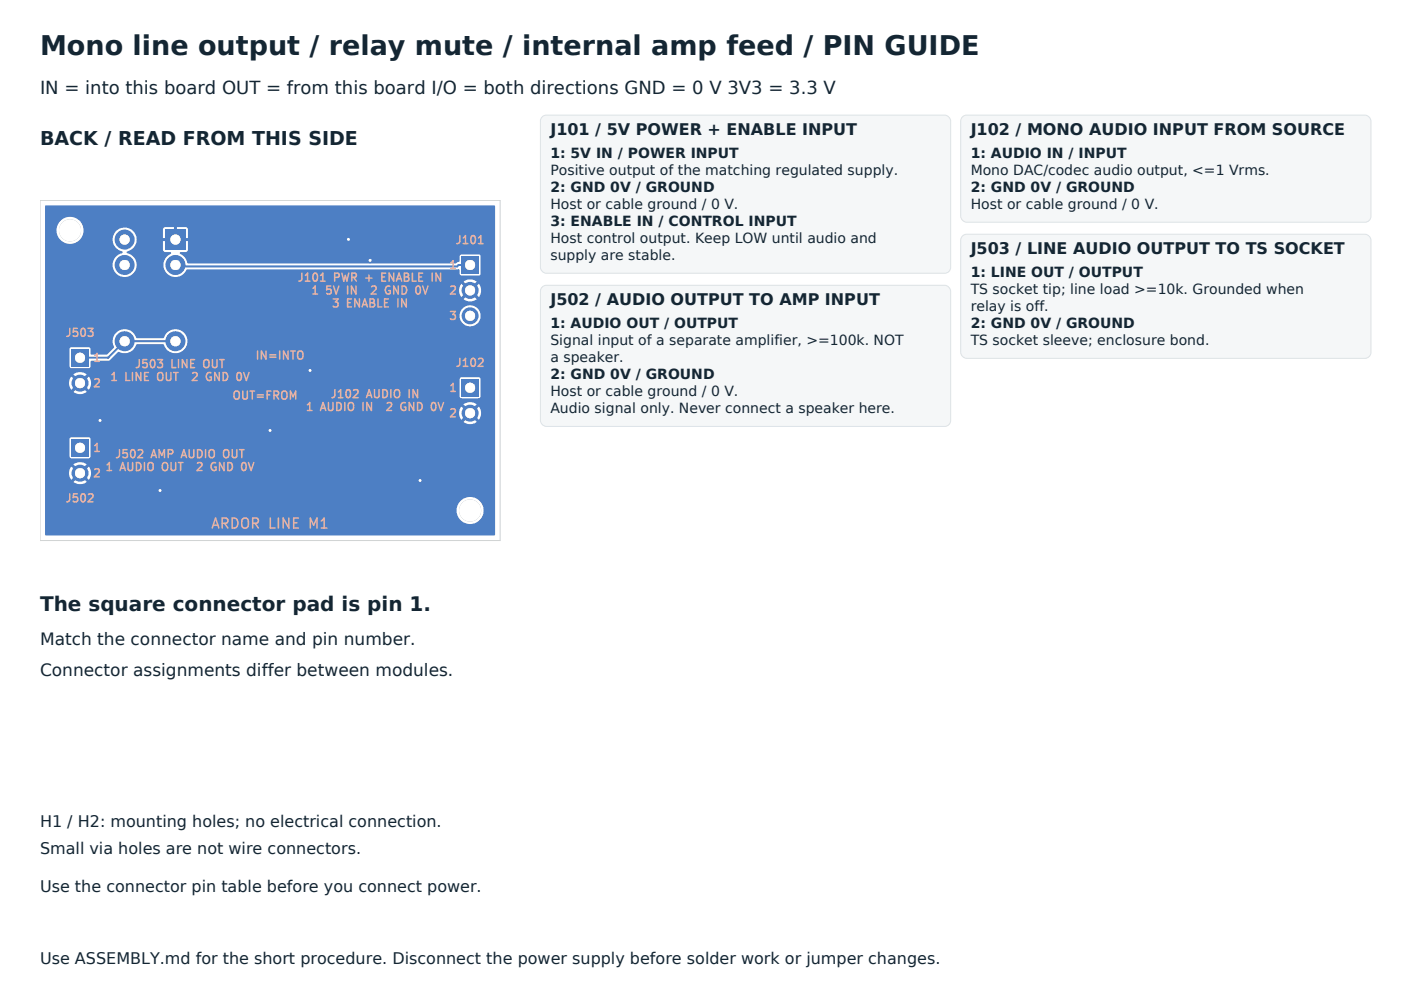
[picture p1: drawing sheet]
<svg xmlns="http://www.w3.org/2000/svg" width="420mm" height="297mm" viewBox="0 0 420 297" stroke-linecap="round" stroke-linejoin="round" font-family="sans-serif">
<g fill="#4d7fc4">
<path d="M21.4 131.6h5.1v5.1h-5.1z" fill-rule="evenodd"/>
<path d="M138.4 113.7h5.1v5.1h-5.1z" fill-rule="evenodd"/>
<path d="M49.6 68.8h6v6h-6z" fill-rule="evenodd"/>
<path d="M21.4 104.7h5.1v5.1h-5.1z" fill-rule="evenodd"/>
<path d="M138.4 76.9h5.1v5.1h-5.1z" fill-rule="evenodd"/>
</g>
<g fill="#4d7fc4">
<circle cx="24" cy="141.8" r="2.55"/>
<circle cx="140.9" cy="123.8" r="2.55"/>
<circle cx="52.6" cy="79.4" r="3"/>
<circle cx="52.6" cy="102.3" r="3"/>
<circle cx="37.4" cy="102.3" r="3"/>
<circle cx="37.4" cy="79.4" r="3"/>
<circle cx="37.4" cy="71.8" r="3"/>
<circle cx="24" cy="114.8" r="2.55"/>
<circle cx="140.9" cy="87" r="2.55"/>
<circle cx="140.9" cy="94.7" r="2.55"/>
<circle cx="92.9" cy="111" r=".91"/>
<circle cx="48" cy="147" r=".91"/>
<circle cx="110.9" cy="78" r=".91"/>
<circle cx="104.5" cy="71.7" r=".91"/>
<circle cx="81" cy="129" r=".91"/>
<circle cx="125.9" cy="144" r=".91"/>
<circle cx="30" cy="126" r=".91"/>
</g>
<path d="M52.6 79.4l.4 .5h84l.5-.5h3.4M52.6 102.3h-15.2l-5 4.9h-8.4" fill="none" stroke="#4d7fc4" stroke-width=".6"/>
<path d="M13.6 61.6l134.5-.1 .3 .3v15h-4.3l-.6-.5h-5.2l-.5 .3v1.7l-1.3 .6h-80.3a4.2 4.2 0 0 0-2.3-3l.1-.3 1.9-.1 .4-.4v-2.8h-2.3v-.9h2.3v-2.7l-.4-.6h-2.9v2.3h-.9v-2.3h-2.6l-.4 .2-.2 .4v2.7h2.3l-.1 .1h-10.1a3.6 3.6 0 0 0-5.5-2.8h-10.5l-.1-.6a4.1 4.1 0 0 0-6.5-2.1 4.1 4.1 0 0 0 1 6.8 4.1 4.1 0 0 0 5.6-4.1h10.5l-.3 .3a3.7 3.7 0 0 0-1.3 3.7 3.7 3.7 0 0 0 2.9 2.8l-.1 .3a3.6 3.6 0 0 0-2.5 5.5 3.6 3.6 0 0 0 6 .2 3.6 3.6 0 0 0-2.1-5.6l-.2-.3 .3-.3a3.6 3.6 0 0 0 2.8-3.8h10.1l.1 .8h-2.3v2.6l.4 .6 1.9 .1v.5a3.6 3.6 0 0 0-1.1 5.9 3.6 3.6 0 0 0 5.9-1.2l81.4-.1 .3 .1 .1 1.4 .3 .3 5.4 .1 .6-.6v-5.2h4.3v10h-4.2l-.6-1.8-1.3 1.3-.7-.6 1.3-1.3a3.3 3.3 0 0 0-4 0l1.3 1.3-.6 .6-1.3-1.3-.2 .3a3.3 3.3 0 0 0 .2 3.7l1.3-1.3 .6 .7-1.3 1.3 .3 .2a3.3 3.3 0 0 0 3.7-.2l-1.3-1.3 .7-.7 1.3 1.3 .5-1.2 .1-1h4.2v7.5h-4.3l-.1-.6a3.2 3.2 0 0 0-5.2-1.4 3.2 3.2 0 0 0 1 5.3 3.2 3.2 0 0 0 4.3-3.3h4.3v7.7h-92.2l-.1-.6a3.6 3.6 0 0 0-3.5-2.7 3.6 3.6 0 0 0-3.5 2.6l-8 .1-.3-.2a3.6 3.6 0 0 0-4.9-2.2 3.6 3.6 0 0 0-1.7 5.1l-2.3 2.2h-4.6l-.2-.3v-1.6l-.3-.3h-5.6l-.4 .5 .1 5.4 .5 .4 5.4-.1 .3-.3 .2-1.8 5.5-.1 2.6-2.6h.3a3.7 3.7 0 0 0 5.2-2.3h8l.3 .2a3.6 3.6 0 0 0 4.1 2.4 3.6 3.6 0 0 0 2.9-3.8h92.2v11.6h-4.3l-.6-.5h-5.2l-.5 .3v1.2h-110.5l-.7-1.8-1.3 1.3-.6-.6 1.3-1.3-.3-.2a3.3 3.3 0 0 0-3.7 .2l1.3 1.3-.6 .6-1.3-1.3-.2 .3a3.3 3.3 0 0 0 .2 3.7l1.3-1.3 .6 .7-1.3 1.3 .3 .1a3.3 3.3 0 0 0 3.7-.1l-1.3-1.3 .6-.7 1.3 1.3 .6-1.2 .1-1h110.5v4.2l.1 .4 .4 .2h5.2l.6-.6v-5.2h4.3v10h-4.2l-.6-1.8-1.3 1.3-.7-.6 1.3-1.3-.2-.2a3.3 3.3 0 0 0-3.8 .2l1.3 1.3-.6 .6-1.3-1.3-.2 .3a3.3 3.3 0 0 0 .2 3.7l1.3-1.3 .6 .7-1.3 1.3 .3 .1a3.3 3.3 0 0 0 3.7-.1l-1.3-1.3 .7-.7 1.3 1.3 .5-1.2 .1-1h4.2v8h-121.3l-.5-.6h-5.2l-.6 .6v5.2l.6 .5h5.2l.4-.1 .1-.4v-5.2h121.3v10h-121.1l-.7-1.8-1.3 1.3-.6-.6 1.3-1.3a3.3 3.3 0 0 0-4 0l1.3 1.3-.6 .6-1.3-1.3-.2 .3a3.3 3.3 0 0 0 .2 3.7l1.3-1.3 .6 .6-1.3 1.3 .3 .2a3.3 3.3 0 0 0 3.7-.2l-1.3-1.3 .6-.6 1.3 1.3 .6-1.2 .1-1h121.1v11.1h-3.4l-.1-.6a4.1 4.1 0 0 0-6.6-2.2 4.1 4.1 0 0 0 1.1 6.9 4.1 4.1 0 0 0 5.6-4.1h3.4l-.1 7.7-134.6 .1-.2-.3z" fill-rule="evenodd" fill="#4d7fc4"/>
<g fill="#fff">
<circle cx="93" cy="111" r=".45"/>
<circle cx="48" cy="147" r=".45"/>
<circle cx="110.9" cy="78" r=".45"/>
<circle cx="104.5" cy="71.7" r=".45"/>
<circle cx="81" cy="129" r=".45"/>
<circle cx="125.9" cy="144" r=".45"/>
<circle cx="30" cy="126" r=".45"/>
<circle cx="24" cy="134.2" r="1.51"/>
<circle cx="24" cy="141.8" r="1.51"/>
<circle cx="140.9" cy="116.2" r="1.51"/>
<circle cx="140.9" cy="123.8" r="1.51"/>
<circle cx="140.9" cy="153" r="3.3"/>
<circle cx="21" cy="69" r="3.3"/>
<circle cx="52.6" cy="71.8" r="1.51"/>
<circle cx="52.6" cy="79.4" r="1.51"/>
<circle cx="52.6" cy="102.3" r="1.51"/>
<circle cx="37.4" cy="102.3" r="1.51"/>
<circle cx="37.4" cy="79.4" r="1.51"/>
<circle cx="37.4" cy="71.8" r="1.51"/>
<circle cx="24" cy="107.2" r="1.51"/>
<circle cx="24" cy="114.8" r="1.51"/>
<circle cx="140.9" cy="79.4" r="1.51"/>
<circle cx="140.9" cy="87" r="1.51"/>
<circle cx="140.9" cy="94.6" r="1.51"/>
</g>
<g fill="none" stroke="#e8b2a7" stroke-width=".45">
<path d="M135.1 78.8l.7-.7v2.4M137.8 70.6v1.7a.77 .77 0 0 1-.9 .7M138.9 73h1.3M138.9 71.3l.7-.7v2.4M141.4 70.8l.3-.2a1.28 1.28 0 0 1 .9 1.2 1.28 1.28 0 0 1-.9 1.2l-.3-.2-.2-.7zM143.4 73h1.4M143.4 71.3l.7-.7v2.4M20.9 98.4v1.7a.77 .77 0 0 1-.9 .7M23.2 98.4h-1.1l-.2 1.1 .4-.2 .8 .1 .2 .4-.1 .8-.3 .2-1-.2M24.6 98.5l.2-.1a1.28 1.28 0 0 1 .8 1.2 1.28 1.28 0 0 1-.8 1.2 1.6 1.6 0 0 1-.2-2.3zM26.4 98.4h1.5l-.8 .9 .7 .2v1.1l-.4 .2-1-.2M90.5 81.9v1.7a.77 .77 0 0 1-.9 .7"/>
<path d="M91.5 84.3h1.4M91.5 82.5l.7-.6v2.4M93.8 88.1h1.4M93.8 86.4l.7-.7v2.4M94.2 82l.2-.1a1.28 1.28 0 0 1 .8 1.2 1.28 1.28 0 0 1-.8 1.2 1.6 1.6 0 0 1-.2-2.3zM96.1 84.3h1.4M96.1 82.5l.7-.6v2.4M99.2 85.7h-1.2l-.1 1.2 .4-.3 .8 .1 .2 .4-.1 .8-.4 .2-.9-.2M99.9 89.6h1.5l-.8 .9 .6 .2v1.1l-.3 .2-1-.2M100 85.7l.8 2.4 .8-2.4M100.3 83.1l1.2-.1 .2-.3-.1-.6-.4-.2h-.9v2.4M102.5 81.9l.6 2.4 .4-1.8 .5 1.8 .5-2.4"/>
<path d="M104.2 85.7v2.4M104.2 90.7h.8M105.3 89.6h-1.1v2.4h1.1M105.5 83.1l1.1-.1 .2-.3-.1-.6-.3-.2h-.9v2.4M106 83.1l.8 1.2M106.7 85.7v2.4l-1.4-2.4v2.4M107.7 89.6v2.4l-1.3-2.4v2.4M108.5 92l.8-2.4 .8 2.4M108.8 91.3h1.1M109.7 83.3h1.8M110.6 82.4v1.9M110.9 89.6h.8l.4 .2 .1 .5-.5 .4a.64 .64 0 0 1 .6 .6 .64 .64 0 0 1-.4 .7h-1z"/>
<path d="M110.9 90.7h.8M111.4 85.9l.9-.2 .4 .2 .1 .5-1.5 1.7h1.5M113.3 89.6v2.4h1.2M114.5 83h.8M115.3 90.7h.8M115.6 81.9h-1.1v2.4h1.1M116.4 89.6h-1.1v2.4h1.1M116.9 85.8a1.12 1.12 0 0 0-1.4 1.1 1.12 1.12 0 0 0 1.4 1.1l.1-.9h-.5M118 81.9v2.4l-1.3-2.4v2.4M118.8 84.3l.8-2.4 .8 2.4M119.1 83.6h1.1M119.3 89.6v2.4"/>
<path d="M119.4 85.7v2.4l-1.4-2.4v2.4M120.5 85.7a1.21 1.21 0 0 1 1.4 1.2 1.21 1.21 0 0 1-1.4 1.2zM121.2 81.9h.8l.4 .2 .1 .4-.5 .5a.64 .64 0 0 1 .6 .6 .64 .64 0 0 1-.5 .7h-.9zM121.2 83h.8M121.8 89.6v2.4l-1.4-2.4v2.4M123.6 81.9v2.4h1.2M125 85.8l.2-.1a1.28 1.28 0 0 1 .9 1.2 1.28 1.28 0 0 1-.9 1.2 1.6 1.6 0 0 1-.2-2.3zM125.6 83h.8M126.7 81.9h-1.1v2.4h1.1M126.7 85.7l.8 2.4 .8-2.4M129.6 81.9v2.4M132.1 81.9v2.4l-1.4-2.4v2.4"/>
<path d="M135 93.3h1.5l-.8 1 .7 .2v1l-.3 .2-1.1-.2M135.1 85.9l1-.2 .3 .2 .1 .5-1.5 1.7h1.5M135.1 80.5h1.4M28.4 106.6l.7-.7v2.4M28.4 113.7l.9-.2 .4 .2 .1 .5-1.5 1.7h1.5M28.4 108.3h1.4M33.5 114h1.4M33.5 112.3l.7-.7v2.4M37.8 111.6v2.4h1.1M39.7 111.6v2.4M41.8 107.8v1.7a.77 .77 0 0 1-1 .7M42.2 111.6v2.4l-1.4-2.4v2.4"/>
<path d="M43.4 112.8h.8M44 107.8h-1.1l-.1 1.1 .3-.2 .8 .1 .3 .3-.2 .8-.3 .3-.9-.3M44.5 111.6h-1.1v2.4h1.1M45.3 108l.3-.2a1.28 1.28 0 0 1 .9 1.2 1.28 1.28 0 0 1-.9 1.2l-.3-.3-.2-.6zM47.2 107.8h1.5l-.8 .9 .7 .2v1l-.3 .3-1.1-.3M47.6 111.8a.8 .8 0 0 1 .8-.1 .8 .8 0 0 1 .4 .7v.8a.8 .8 0 0 1-.8 .9 .8 .8 0 0 1-.8-.9v-.8zM49.9 111.6v2l.4 .4 .7-.1 .2-.3v-2M51.6 107.8v2.4h1.1M52 111.6h1.4M52.7 111.6v2.4M53.5 107.8v2.4M56 107.8v2.4l-1.3-2.4v2.4"/>
<path d="M57.2 108.9h.8M57.7 111.9l1-.3 .3 .3 .1 .4-1.5 1.7h1.5M58.3 107.8h-1.1v2.4h1.1M61.2 108.1a.8 .8 0 0 1 .9-.3 .8 .8 0 0 1 .6 .8v.8a.8 .8 0 0 1-.8 .8 .8 .8 0 0 1-.8-.8zM63.2 111.8a1.12 1.12 0 0 0-1.4 1 1.12 1.12 0 0 0 1.4 1.1l.1-.9h-.4M63.7 107.8v1.9l.4 .5 .7-.1 .3-.4v-1.9M65.7 111.6v2.4l-1.3-2.4v2.4M65.9 107.8h1.3M66.5 107.8v2.4M66.9 111.6a1.21 1.21 0 0 1 1.4 1.2 1.21 1.21 0 0 1-1.4 1.2zM70.3 117.5a.8 .8 0 0 1 .9-.3 .8 .8 0 0 1 .6 .8v.8a.8 .8 0 0 1-.8 .8 .8 .8 0 0 1-.8-.8zM71.3 111.8l.3-.2a1.28 1.28 0 0 1 .8 1.2 1.28 1.28 0 0 1-.8 1.2 1.6 1.6 0 0 1-.3-2.2z"/>
<path d="M72.8 117.2v1.9l.4 .5h.5l.5-.5v-1.9M73.1 111.6l.8 2.4 .8-2.4M75 117.2h1.3M75.6 117.2v2.4M77.1 118.3h1.8M77.1 119h1.8M77.2 105.2v2.4M79.7 105.2v2.4l-1.3-2.4v2.4M80.1 118.3h.8M80.9 106.4h1.8M80.9 107h1.8M81.2 117.2h-1.1v2.4"/>
<path d="M82.1 118.5l1.2-.2 .2-.3-.1-.6-.3-.2h-1v2.4M82.7 118.5l.8 1.1M83.8 105.2v2.4M84.5 117.5a.8 .8 0 0 1 1-.3 .8 .8 0 0 1 .5 .8v.8a.8 .8 0 0 1-.8 .8 .8 .8 0 0 1-.8-.8zM86.4 105.2v2.4l-1.4-2.4v2.4M87.1 119.6v-2.4l.8 1.7 .8-1.7v2.4M87.2 105.2h1.3M87.8 105.2v2.4M89.3 105.6a.8 .8 0 0 1 .9-.4 .8 .8 0 0 1 .6 .8v.8a.8 .8 0 0 1-.8 .8 .8 .8 0 0 1-.8-.8zM100.4 116.8v1.7a.77 .77 0 0 1-.9 .7M101.4 119.2h1.4M101.4 117.5l.7-.7v2.4"/>
<path d="M104.1 116.9l.2-.1a1.28 1.28 0 0 1 .8 1.2 1.28 1.28 0 0 1-.8 1.2 1.6 1.6 0 0 1-.2-2.3zM106 117l.9-.2 .3 .2 .2 .5-1.5 1.7h1.5M109.9 119.2l.8-2.4 .8 2.4M110.1 118.5h1.1M112.3 116.8v1.9l.4 .5h.5l.4-.5v-1.9M114.8 116.8a1.21 1.21 0 0 1 1.4 1.2 1.21 1.21 0 0 1-1.4 1.2zM117.2 116.8v2.4M118.3 117.1a.8 .8 0 0 1 .9-.3 .8 .8 0 0 1 .6 .8v.8a.8 .8 0 0 1-.8 .8 .8 .8 0 0 1-.8-.8zM122.7 116.8v2.4M125.2 116.8v2.4l-1.4-2.4v2.4M135.1 117.3h1.4M135.1 115.6l.7-.7v2.4"/>
<path d="M137.8 107.4v1.7a.77 .77 0 0 1-.9 .7M138.9 108.1l.7-.7v2.4M138.9 109.8h1.3M141.4 107.6l.3-.2a1.28 1.28 0 0 1 .9 1.2 1.28 1.28 0 0 1-.9 1.2l-.3-.2-.2-.7zM143.4 107.6l1-.2 .3 .2 .1 .5-1.5 1.7h1.5M28.4 135.3h1.4M28.4 133.6l.7-.7v2.4M32.1 139.3l.7-.7v2.4M35.8 134.8v1.7a.77 .77 0 0 1-.9 .7M38.1 134.8h-1.1l-.2 1.1 .4-.2 .8 .1 .2 .3-.1 .8-.3 .3-1-.3M38.4 138.6v2l.4 .4 .7-.1 .3-.3v-2M39.4 135l.3-.2a1.28 1.28 0 0 1 .8 1.2 1.28 1.28 0 0 1-.8 1.2l-.3-.3-.3-.7z"/>
<path d="M40.9 138.6a1.21 1.21 0 0 1 1.4 1.2 1.21 1.21 0 0 1-1.4 1.2zM41.4 135l.9-.2 .4 .2 .1 .4-1.5 1.8h1.5M43.3 138.6v2.4M44.4 139a.8 .8 0 0 1 1-.4 .8 .8 0 0 1 .5 .8v.8a.8 .8 0 0 1-.8 .9 .8 .8 0 0 1-.8-.9zM45.3 137.2l.8-2.4 .8 2.4M45.5 136.5h1.2M47.7 137.2v-2.4l.8 1.7 .8-1.7v2.4M48.8 139a.8 .8 0 0 1 .9-.4 .8 .8 0 0 1 .6 .8v.8a.8 .8 0 0 1-.8 .9 .8 .8 0 0 1-.8-.9zM50.4 136l1.2-.1 .2-.3-.1-.6-.4-.2h-.9v2.4M51.3 138.6v2l.4 .4 .7-.1 .3-.3v-2M53.5 138.6h1.3M54.1 138.6v2.4"/>
<path d="M54.3 137.2l.8-2.4 .8 2.4M54.5 136.5h1.2M56.7 134.8v1.9l.5 .5h.4l.5-.5v-1.9M59.2 138.9l.9-.3 .3 .3 .1 .4-1.4 1.7h1.4M59.2 134.8a1.21 1.21 0 0 1 1.4 1.2 1.21 1.21 0 0 1-1.4 1.2zM61.6 134.8v2.4M63 134.9a.8 .8 0 0 1 .8-.1 .8 .8 0 0 1 .5 .8v.8a.8 .8 0 0 1-.8 .8 .8 .8 0 0 1-.8-.8v-.8zM64.7 138.7a1.12 1.12 0 0 0-1.4 1.1 1.12 1.12 0 0 0 1.4 1.1l.1-.9h-.5M67.2 138.6v2.4l-1.4-2.4v2.4M67.3 134.9a.8 .8 0 0 1 .9-.1 .8 .8 0 0 1 .4 .8v.8a.8 .8 0 0 1-.8 .8 .8 .8 0 0 1-.8-.8v-.8zM68.3 138.6a1.21 1.21 0 0 1 1.4 1.2 1.21 1.21 0 0 1-1.4 1.2zM69.6 134.8v1.9l.5 .5 .7-.2 .2-.3v-1.9"/>
<path d="M71.8 134.8h1.4M72.5 134.8v2.4M72.7 138.9l.3-.3a1.28 1.28 0 0 1 .8 1.2 1.28 1.28 0 0 1-.8 1.2l-.3-.2-.3-.7zM74.5 138.6l.8 2.4 .8-2.4M92.2 123h1.3M92.2 121.3l.7-.7v2.4M96.1 123l.8-2.4 .8 2.4M96.3 122.3h1.1M98.5 120.6v2l.4 .4 .7-.1 .2-.3v-2M101 120.6a1.21 1.21 0 0 1 1.3 1.2 1.21 1.21 0 0 1-1.3 1.2zM103.4 120.6v2.4M104.5 121a.8 .8 0 0 1 .9-.4 .8 .8 0 0 1 .6 .8v.8a.8 .8 0 0 1-.8 .9 .8 .8 0 0 1-.8-.9z"/>
<path d="M108.8 120.6v2.4M111.4 120.6v2.4l-1.4-2.4v2.4M116 120.9l1-.3 .3 .3 .1 .4-1.5 1.7h1.5M121.5 120.7a1.12 1.12 0 0 0-1.4 1.1 1.12 1.12 0 0 0 1.4 1.1l.1-.9h-.4M124 120.6v2.4l-1.3-2.4v2.4M125.2 120.6a1.21 1.21 0 0 1 1.4 1.2 1.21 1.21 0 0 1-1.4 1.2zM129.5 120.9l.4-.3a1.28 1.28 0 0 1 .8 1.2 1.28 1.28 0 0 1-.8 1.2l-.4-.2-.2-.7zM131.3 120.6l.8 2.4 .8-2.4M135.1 122.7l1-.2 .3 .2 .1 .5-1.5 1.7h1.5M20.9 148v1.7a.77 .77 0 0 1-.9 .7M23.2 148h-1.1l-.2 1.1 .4-.2 .8 .1 .2 .4-.1 .8-.3 .2-1-.2M24.6 148.1l.2-.1a1.28 1.28 0 0 1 .8 1.2 1.28 1.28 0 0 1-.8 1.2 1.6 1.6 0 0 1-.2-2.3z"/>
<path d="M26.5 148.2l.9-.2 .4 .2 .1 .5-1.5 1.7h1.5M28.4 140.7l.9-.2 .4 .2 .1 .5-1.5 1.7h1.5M32.1 141h1.4M36 141l.8-2.4 .8 2.4M36.2 140.3h1.2M63.6 158.3l1-3 1 3M63.9 157.4h1.4M66.6 156.8h1.2a.81 .81 0 0 0 .6-.8 .81 .81 0 0 0-.6-.7h-1.2v3M67.3 156.8l1 1.5M69.6 155.3a1.51 1.51 0 0 1 1.7 1.5 1.51 1.51 0 0 1-1.7 1.5zM72.6 155.7a1 1 0 0 1 1.2-.4 1 1 0 0 1 .7 1v1a1 1 0 0 1-1 1 1 1 0 0 1-1-1zM75.8 156.8h1.1a.81 .81 0 0 0 .6-.8 .81 .81 0 0 0-.6-.7h-1.1v3"/>
<path d="M76.5 156.8l1 1.5M81 155.3v3h1.5M83.5 155.3v3M86.6 155.3v3l-1.7-3v3M88 156.7h1M89.5 155.3h-1.5v3h1.5M93 158.3v-3l1 2.1 1-2.1v3M96.3 158.3h1.7M96.3 156.1l.9-.8v3"/>
</g>
<g fill="#e8b2a7">
<circle cx="24" cy="134.2" r="1.51"/>
<circle cx="24" cy="141.8" r="1.51"/>
<circle cx="140.9" cy="116.2" r="1.51"/>
<circle cx="140.9" cy="123.8" r="1.51"/>
<circle cx="140.9" cy="153" r="3.3"/>
<circle cx="21" cy="69" r="3.3"/>
<circle cx="52.6" cy="71.8" r="1.51"/>
<circle cx="52.6" cy="79.4" r="1.51"/>
<circle cx="52.6" cy="102.3" r="1.51"/>
<circle cx="37.4" cy="102.3" r="1.51"/>
<circle cx="37.4" cy="79.4" r="1.51"/>
<circle cx="37.4" cy="71.8" r="1.51"/>
<circle cx="24" cy="107.2" r="1.51"/>
<circle cx="24" cy="114.8" r="1.51"/>
<circle cx="140.9" cy="79.4" r="1.51"/>
<circle cx="140.9" cy="87" r="1.51"/>
<circle cx="140.9" cy="94.6" r="1.51"/>
</g>
<path d="M12 60h137.9v102h-137.9z" fill="none" stroke="#d0d2cd" stroke-width=".3"/>
<g fill="#d0d2cd">
<circle cx="24" cy="134.2" r="1.51"/>
<circle cx="24" cy="141.8" r="1.51"/>
<circle cx="140.9" cy="116.2" r="1.51"/>
<circle cx="140.9" cy="123.8" r="1.51"/>
<circle cx="140.9" cy="153" r="3.3"/>
<circle cx="21" cy="69" r="3.3"/>
<circle cx="52.6" cy="71.8" r="1.51"/>
<circle cx="52.6" cy="79.4" r="1.51"/>
<circle cx="52.6" cy="102.3" r="1.51"/>
<circle cx="37.4" cy="102.3" r="1.51"/>
<circle cx="37.4" cy="79.4" r="1.51"/>
<circle cx="37.4" cy="71.8" r="1.51"/>
<circle cx="24" cy="107.2" r="1.51"/>
<circle cx="24" cy="114.8" r="1.51"/>
<circle cx="140.9" cy="79.4" r="1.51"/>
<circle cx="140.9" cy="87" r="1.51"/>
<circle cx="140.9" cy="94.6" r="1.51"/>
</g>
<g fill="#fff">
<circle cx="24" cy="134.2" r="1.51"/>
<circle cx="24" cy="141.8" r="1.51"/>
<circle cx="140.9" cy="116.2" r="1.51"/>
<circle cx="140.9" cy="123.8" r="1.51"/>
<circle cx="140.9" cy="153" r="3.3"/>
<circle cx="21" cy="69" r="3.3"/>
<circle cx="52.6" cy="71.8" r="1.51"/>
<circle cx="52.6" cy="79.4" r="1.51"/>
<circle cx="52.6" cy="102.3" r="1.51"/>
<circle cx="37.4" cy="102.3" r="1.51"/>
<circle cx="37.4" cy="79.4" r="1.51"/>
<circle cx="37.4" cy="71.8" r="1.51"/>
<circle cx="24" cy="107.2" r="1.51"/>
<circle cx="24" cy="114.8" r="1.51"/>
<circle cx="140.9" cy="79.4" r="1.51"/>
<circle cx="140.9" cy="87" r="1.51"/>
<circle cx="140.9" cy="94.6" r="1.51"/>
</g>
<g fill="#f5f7f8" stroke="#dce3e6" stroke-width=".3">
<path d="M162.5 35l1.3-.5h119.4a1.93 1.93 0 0 1 1.8 1.8v43.8a1.8 1.8 0 0 1-1.8 1.8h-119.4a1.93 1.93 0 0 1-1.8-1.8v-43.8z"/>
<path d="M288.5 35l1.3-.5h119.4a1.93 1.93 0 0 1 1.8 1.8v28.5a1.8 1.8 0 0 1-1.8 1.8h-119.4a1.93 1.93 0 0 1-1.8-1.8v-28.5z"/>
<path d="M288.5 70.7l1.3-.5h119.4a1.93 1.93 0 0 1 1.8 1.8v33.6a1.8 1.8 0 0 1-1.8 1.8h-119.4a1.93 1.93 0 0 1-1.8-1.8v-33.6z"/>
<path d="M162.5 86l1.3-.5h119.4a1.93 1.93 0 0 1 1.8 1.8v38.7a1.8 1.8 0 0 1-1.8 1.8h-119.4a1.93 1.93 0 0 1-1.8-1.8v-38.7z"/>
</g>
<text font-size="8.1" fill="#142633" x="12" y="16.5">Mono line output / relay mute / internal amp feed / PIN GUIDE</text>
<text font-size="6" fill="#142633" x="12" y="183">The square connector pad is pin 1.</text>
<text font-size="5.7" fill="#142633" x="12" y="43.5">BACK / READ FROM THIS SIDE</text>
<text font-size="5.4" fill="#142633" x="12" y="28.2">IN = into this board OUT = from this board I/O = both directions GND = 0 V 3V3 = 3.3 V</text>
<g font-size="5.1" fill="#142633">
<text x="12" y="193.2">Match the connector name and pin number.</text>
<text x="12" y="202.5">Connector assignments differ between modules.</text>
</g>
<g font-size="4.8" fill="#142633">
<text x="165" y="40.5">J101 / 5V POWER + ENABLE INPUT</text>
<text x="291" y="40.5">J102 / MONO AUDIO INPUT FROM SOURCE</text>
<text x="291" y="76.2">J503 / LINE AUDIO OUTPUT TO TS SOCKET</text>
<text x="165" y="91.5">J502 / AUDIO OUTPUT TO AMP INPUT</text>
<text x="12" y="247.8">H1 / H2: mounting holes; no electrical connection.</text>
<text x="12" y="255.9">Small via holes are not wire connectors.</text>
<text x="12" y="267.3">Use the connector pin table before you connect power.</text>
<text x="12" y="288.9">Use ASSEMBLY.md for the short procedure. Disconnect the power supply before solder work or jumper changes.</text>
</g>
<g font-size="4.2" fill="#142633">
<text x="165" y="47.4">1: 5V IN / POWER INPUT</text>
<text x="291" y="47.4">1: AUDIO IN / INPUT</text>
<text x="165" y="52.5">Positive output of the matching regulated supply.</text>
<text x="291" y="52.5">Mono DAC/codec audio output, &lt;=1 Vrms.</text>
<text x="165" y="57.6">2: GND 0V / GROUND</text>
<text x="291" y="57.6">2: GND 0V / GROUND</text>
<text x="165" y="62.7">Host or cable ground / 0 V.</text>
<text x="291" y="62.7">Host or cable ground / 0 V.</text>
<text x="165" y="67.8">3: ENABLE IN / CONTROL INPUT</text>
<text x="165" y="72.9">Host control output. Keep LOW until audio and</text>
<text x="165" y="78">supply are stable.</text>
<text x="291" y="83.1">1: LINE OUT / OUTPUT</text>
<text x="291" y="88.2">TS socket tip; line load &gt;=10k. Grounded when</text>
<text x="291" y="93.3">relay is off.</text>
<text x="165" y="98.4">1: AUDIO OUT / OUTPUT</text>
<text x="291" y="98.4">2: GND 0V / GROUND</text>
<text x="165" y="103.5">Signal input of a separate amplifier, &gt;=100k. NOT</text>
<text x="291" y="103.5">TS socket sleeve; enclosure bond.</text>
<text x="165" y="108.6">a speaker.</text>
<text x="165" y="113.7">2: GND 0V / GROUND</text>
<text x="165" y="118.8">Host or cable ground / 0 V.</text>
<text x="165" y="123.9">Audio signal only. Never connect a speaker here.</text>
</g>
</svg>
